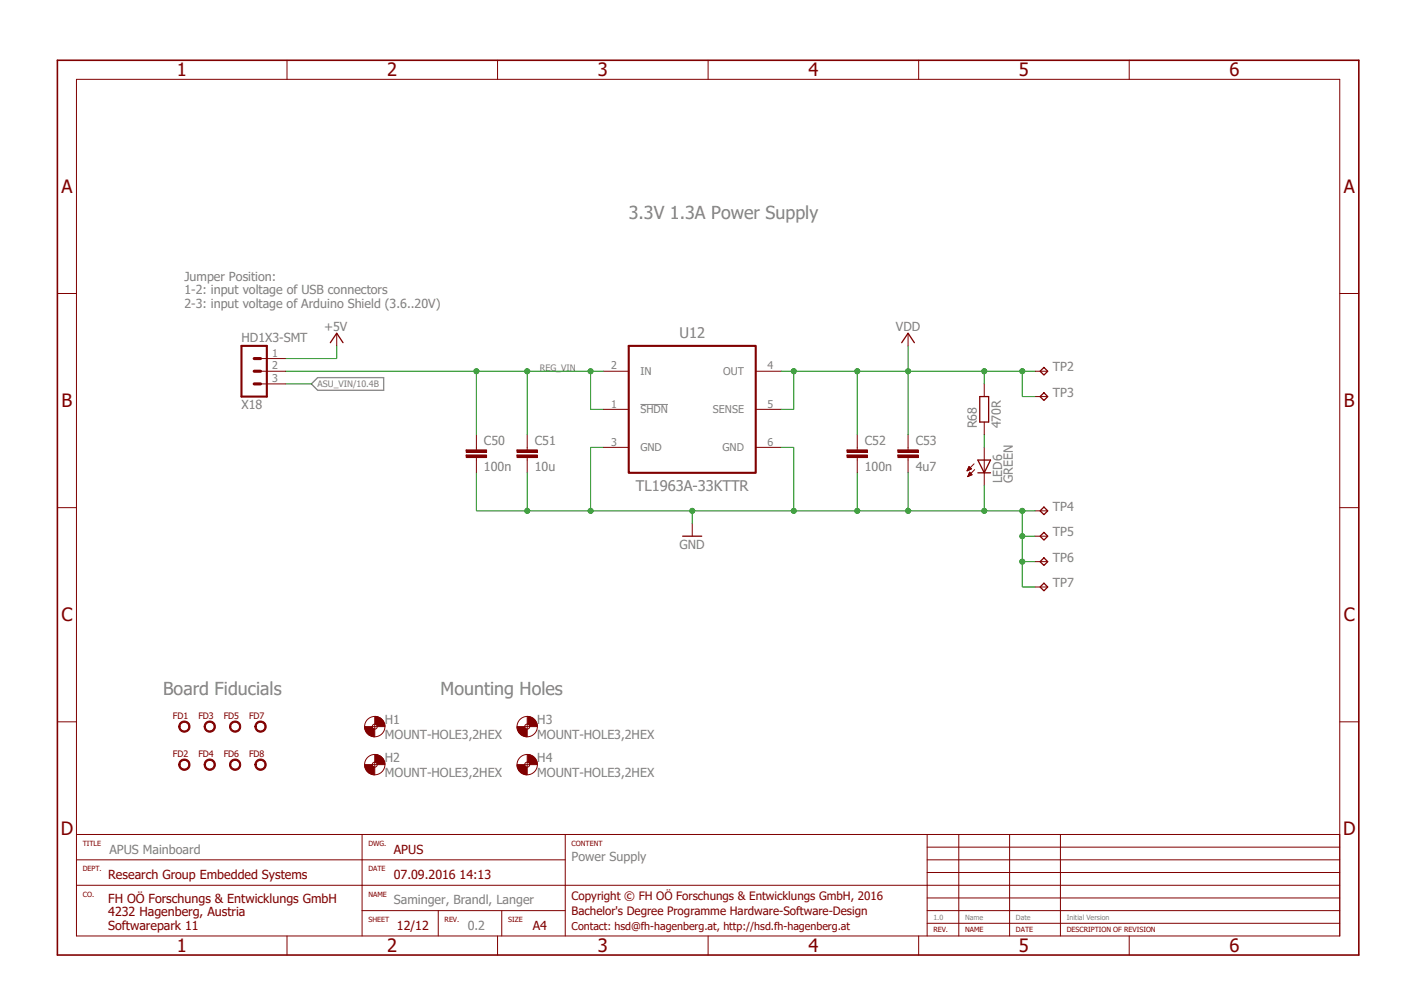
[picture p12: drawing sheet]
<svg xmlns="http://www.w3.org/2000/svg" width="297mm" height="210mm" viewBox="0 0 297 210" stroke-linecap="round" stroke-linejoin="round" font-family="sans-serif">
<path d="M11.6 12.5l276.8 190.6M288.4 12.5l-276.8 190.6" fill="none" stroke="#fff" stroke-width=".21"/>
<path d="M135.8 85.8h5.8" fill="none" stroke="#808080" stroke-width=".21"/>
<path d="M66 81.4l1.3-1.3h14v2.7h-14z" fill="none" stroke="#808080" stroke-width=".28"/>
<path d="M181.8 94.9v.5M181.8 97v.6" fill="none" stroke="#800000" stroke-width=".21"/>
<path d="M179.6 96.5h4.3v.5h-4.3z" fill="#800000"/>
<path d="M179.6 96.5h4.3v.5h-4.3zM179.6 96.5h.1" fill="none" stroke="#800000" stroke-width=".21"/>
<path d="M179.6 95.4h4.3v.6h-4.3z" fill="#800000"/>
<path d="M101 94.9v.5M101 97v.6M179.6 95.4h4.3v.6h-4.3zM179.6 95.4h.1M181.8 92.2v2.7M181.8 97.6v2.7M146.8 111v2.7" fill="none" stroke="#800000" stroke-width=".21"/>
<path d="M144.7 113.7h4.1" fill="none" stroke="#800000" stroke-width=".28"/>
<path d="M98.8 96.5h4.4v.5h-4.4z" fill="#800000"/>
<path d="M98.8 96.5h4.4v.5h-4.4zM98.8 96.5h.1" fill="none" stroke="#800000" stroke-width=".21"/>
<path d="M98.8 95.4h4.4v.6h-4.4z" fill="#800000"/>
<path d="M98.8 95.4h4.4v.6h-4.4zM98.8 95.4h.1M101 92.2v2.7M101 97.6v2.7M111.8 94.9v.5M111.8 97v.6" fill="none" stroke="#800000" stroke-width=".21"/>
<path d="M109.6 96.5h4.3v.5h-4.3z" fill="#800000"/>
<path d="M109.6 96.5h4.3v.5h-4.3zM109.6 96.5h.1" fill="none" stroke="#800000" stroke-width=".21"/>
<path d="M109.6 95.4h4.3v.6h-4.3z" fill="#800000"/>
<path d="M109.6 95.4h4.3v.6h-4.3zM109.6 95.4h.1M111.8 92.2v2.7M111.8 97.6v2.7M192.5 94.9v.5M192.5 97v.6" fill="none" stroke="#800000" stroke-width=".21"/>
<path d="M190.4 96.5h4.3v.5h-4.3z" fill="#800000"/>
<path d="M190.4 96.5h4.3v.5h-4.3zM190.4 96.5h.1" fill="none" stroke="#800000" stroke-width=".21"/>
<path d="M190.4 95.4h4.3v.6h-4.3z" fill="#800000"/>
<path d="M190.4 95.4h4.3v.6h-4.3zM190.4 95.4h.1M192.5 92.2v2.7M192.5 97.6v2.7" fill="none" stroke="#800000" stroke-width=".21"/>
<path d="M38.4 153.2a1.2 1.2 0 0 1 1.8 .4 1.2 1.2 0 0 1-.9 1.7 1.2 1.2 0 0 1-1.4-1.2h.3a.92 .92 0 0 1 1.2-.9 .92 .92 0 0 1 .3 1.6 .92 .92 0 0 1-1.5-.4v-.3h-.3v-.3z" fill-rule="evenodd" fill="#800000"/>
<path d="M38.4 153.2a1.2 1.2 0 0 1 1.8 .4 1.2 1.2 0 0 1-.9 1.7 1.2 1.2 0 0 1-1.4-1.2h.3a.92 .92 0 0 1 1.2-.9 .92 .92 0 0 1 .3 1.6 .92 .92 0 0 1-1.5-.4v-.3h-.3v-.3z" fill="none" stroke="#800000" stroke-width=".21"/>
<path d="M43.8 153.2a1.19 1.19 0 0 1 1.8 .4 1.19 1.19 0 0 1-.9 1.7 1.19 1.19 0 0 1-1.4-1.2h.2a.92 .92 0 0 1 1.3-.9 .92 .92 0 0 1 .3 1.6 .92 .92 0 0 1-1.5-.4l-.1-.3h-.2v-.3z" fill-rule="evenodd" fill="#800000"/>
<path d="M43.8 153.2a1.19 1.19 0 0 1 1.8 .4 1.19 1.19 0 0 1-.9 1.7 1.19 1.19 0 0 1-1.4-1.2h.2a.92 .92 0 0 1 1.3-.9 .92 .92 0 0 1 .3 1.6 .92 .92 0 0 1-1.5-.4l-.1-.3h-.2v-.3z" fill="none" stroke="#800000" stroke-width=".21"/>
<path d="M49.1 153.2a1.19 1.19 0 0 1 1.8 .4 1.19 1.19 0 0 1-.8 1.7 1.19 1.19 0 0 1-1.4-1.2h.2a.93 .93 0 0 1 1.4-.8 .93 .93 0 0 1 .1 1.6 .93 .93 0 0 1-1.4-.5l-.1-.3h-.2v-.3z" fill-rule="evenodd" fill="#800000"/>
<path d="M49.1 153.2a1.19 1.19 0 0 1 1.8 .4 1.19 1.19 0 0 1-.8 1.7 1.19 1.19 0 0 1-1.4-1.2h.2a.93 .93 0 0 1 1.4-.8 .93 .93 0 0 1 .1 1.6 .93 .93 0 0 1-1.4-.5l-.1-.3h-.2v-.3z" fill="none" stroke="#800000" stroke-width=".21"/>
<path d="M54.5 153.2a1.2 1.2 0 0 1 1.8 .4 1.2 1.2 0 0 1-.8 1.7 1.2 1.2 0 0 1-1.5-1.2h.3a.92 .92 0 0 1 1.3-.9 .92 .92 0 0 1 .3 1.6 .92 .92 0 0 1-1.5-.4l-.1-.3h-.3l.1-.3z" fill-rule="evenodd" fill="#800000"/>
<path d="M54.5 153.2a1.2 1.2 0 0 1 1.8 .4 1.2 1.2 0 0 1-.8 1.7 1.2 1.2 0 0 1-1.5-1.2h.3a.92 .92 0 0 1 1.3-.9 .92 .92 0 0 1 .3 1.6 .92 .92 0 0 1-1.5-.4l-.1-.3h-.3l.1-.3z" fill="none" stroke="#800000" stroke-width=".21"/>
<path d="M38.4 161.2a1.2 1.2 0 0 1 1.8 .5 1.2 1.2 0 0 1-.9 1.7 1.2 1.2 0 0 1-1.4-1.2h.3a.92 .92 0 0 1 1.2-.9 .92 .92 0 0 1 .3 1.5 .92 .92 0 0 1-1.5-.4v-.2h-.3v-.3z" fill-rule="evenodd" fill="#800000"/>
<path d="M38.4 161.2a1.2 1.2 0 0 1 1.8 .5 1.2 1.2 0 0 1-.9 1.7 1.2 1.2 0 0 1-1.4-1.2h.3a.92 .92 0 0 1 1.2-.9 .92 .92 0 0 1 .3 1.5 .92 .92 0 0 1-1.5-.4v-.2h-.3v-.3z" fill="none" stroke="#800000" stroke-width=".21"/>
<path d="M43.8 161.2a1.19 1.19 0 0 1 1.8 .5 1.19 1.19 0 0 1-.9 1.6 1.19 1.19 0 0 1-1.4-1.1h.2a.92 .92 0 0 1 1.3-.9 .92 .92 0 0 1 .3 1.5 .92 .92 0 0 1-1.5-.4l-.1-.2h-.2v-.3z" fill-rule="evenodd" fill="#800000"/>
<path d="M43.8 161.2a1.19 1.19 0 0 1 1.8 .5 1.19 1.19 0 0 1-.9 1.6 1.19 1.19 0 0 1-1.4-1.1h.2a.92 .92 0 0 1 1.3-.9 .92 .92 0 0 1 .3 1.5 .92 .92 0 0 1-1.5-.4l-.1-.2h-.2v-.3z" fill="none" stroke="#800000" stroke-width=".21"/>
<path d="M49.1 161.2a1.19 1.19 0 0 1 1.8 .5 1.19 1.19 0 0 1-.8 1.6 1.19 1.19 0 0 1-1.4-1.1h.2a.93 .93 0 0 1 1.4-.8 .93 .93 0 0 1 .1 1.6 .93 .93 0 0 1-1.4-.6l-.1-.2h-.2v-.3z" fill-rule="evenodd" fill="#800000"/>
<path d="M49.1 161.2a1.19 1.19 0 0 1 1.8 .5 1.19 1.19 0 0 1-.8 1.6 1.19 1.19 0 0 1-1.4-1.1h.2a.93 .93 0 0 1 1.4-.8 .93 .93 0 0 1 .1 1.6 .93 .93 0 0 1-1.4-.6l-.1-.2h-.2v-.3z" fill="none" stroke="#800000" stroke-width=".21"/>
<path d="M54.5 161.2a1.2 1.2 0 0 1 1.8 .5 1.2 1.2 0 0 1-.8 1.7 1.2 1.2 0 0 1-1.5-1.2h.3a.92 .92 0 0 1 1.3-.9 .92 .92 0 0 1 .3 1.5 .92 .92 0 0 1-1.5-.4l-.1-.2h-.3l.1-.3z" fill-rule="evenodd" fill="#800000"/>
<path d="M54.5 161.2a1.2 1.2 0 0 1 1.8 .5 1.2 1.2 0 0 1-.8 1.7 1.2 1.2 0 0 1-1.5-1.2h.3a.92 .92 0 0 1 1.3-.9 .92 .92 0 0 1 .3 1.5 .92 .92 0 0 1-1.5-.4l-.1-.2h-.3l.1-.3z" fill="none" stroke="#800000" stroke-width=".21"/>
<path d="M79.5 152a2.13 2.13 0 0 1 2.1 2.1h-1.6l-.1-.3-.4-.2z" fill-rule="evenodd" fill="#800000"/>
<path d="M79.5 152a2.13 2.13 0 0 1 2.1 2.1h-1.6l-.1-.3-.4-.2z" fill="none" stroke="#800000" stroke-width=".21"/>
<path d="M77.3 154.1h1.6l.2 .5h.4v1.7a2.13 2.13 0 0 1-2.2-2.2z" fill-rule="evenodd" fill="#800000"/>
<g fill="none" stroke="#800000" stroke-width=".21">
<path d="M71.4 70.7v2.7M219.5 108.4h2.6M219.5 113.7h2.6M219.5 119.1h2.6M219.5 124.5h2.6M77.3 154.1h1.6l.2 .5h.4v1.7a2.13 2.13 0 0 1-2.2-2.2zM78.9 154.1h1.1M79.5 153.6v1"/>
<circle cx="79.5" cy="154.1" r=".53"/>
<circle cx="79.5" cy="154.1" r="2.16"/>
</g>
<path d="M70 72.7l1.4-2 1.3 2M220.5 108.4l.8-.9 .8 .9-.8 .8zM220.5 113.7l.8-.8 .8 .8-.8 .9zM220.5 119.1l.8-.8 .8 .8-.8 .8zM220.5 124.5l.8-.8 .8 .8-.8 .8z" fill="none" stroke="#800000" stroke-width=".28"/>
<path d="M79.5 160a2.11 2.11 0 0 1 2.1 2.2h-1.6l-.1-.3-.4-.3z" fill-rule="evenodd" fill="#800000"/>
<path d="M79.5 160a2.11 2.11 0 0 1 2.1 2.2h-1.6l-.1-.3-.4-.3z" fill="none" stroke="#800000" stroke-width=".21"/>
<path d="M77.3 162.2h1.6l.2 .4 .4 .1v1.6a2.11 2.11 0 0 1-2.2-2.1z" fill-rule="evenodd" fill="#800000"/>
<g fill="none" stroke="#800000" stroke-width=".21">
<path d="M77.3 162.2h1.6l.2 .4 .4 .1v1.6a2.11 2.11 0 0 1-2.2-2.1zM78.9 162.2h1.1M79.5 161.6v1.1"/>
<circle cx="79.5" cy="162.2" r=".53"/>
<circle cx="79.5" cy="162.2" r="2.16"/>
</g>
<path d="M111.8 152a2.13 2.13 0 0 1 2.1 2.1h-1.6l-.1-.3-.4-.2z" fill-rule="evenodd" fill="#800000"/>
<path d="M111.8 152a2.13 2.13 0 0 1 2.1 2.1h-1.6l-.1-.3-.4-.2z" fill="none" stroke="#800000" stroke-width=".21"/>
<path d="M109.6 154.1h1.6l.3 .5h.3v1.7a2.13 2.13 0 0 1-2.2-2.2z" fill-rule="evenodd" fill="#800000"/>
<g fill="none" stroke="#800000" stroke-width=".21">
<path d="M109.6 154.1h1.6l.3 .5h.3v1.7a2.13 2.13 0 0 1-2.2-2.2zM111.2 154.1h1.1M111.8 153.6v1"/>
<circle cx="111.8" cy="154.1" r=".53"/>
<circle cx="111.8" cy="154.1" r="2.16"/>
</g>
<path d="M111.8 160a2.11 2.11 0 0 1 2.1 2.2h-1.6l-.1-.3-.4-.3z" fill-rule="evenodd" fill="#800000"/>
<path d="M111.8 160a2.11 2.11 0 0 1 2.1 2.2h-1.6l-.1-.3-.4-.3z" fill="none" stroke="#800000" stroke-width=".21"/>
<path d="M109.6 162.2h1.6l.1 .3 .5 .2v1.6a2.11 2.11 0 0 1-2.2-2.1z" fill-rule="evenodd" fill="#800000"/>
<g fill="none" stroke="#800000" stroke-width=".21">
<path d="M16.2 16.8h267.9v181.7h-267.9zM60.9 12.8v4M105.5 12.8v4M150.1 12.8v4M194.8 12.8v4M239.4 12.8v4M12.2 62.3h4M55.2 78.7h5.4M55.2 76.1h5.4M127.9 78.7h5.4M160.2 78.7h5.4M192.5 70.7v2.7"/>
<path d="M219.5 78.7h2.6M284.1 62.3h4M55.2 81.4h5.4M127.9 86.8h5.4M127.9 94.9h5.4M160.2 86.8h5.4M160.2 94.9h5.4M205.1 99.8h.1M205.1 99.7h.4M205.2 99.5h.6M205.2 99.4h.7M205.3 99.3h.5"/>
<path d="M205.4 99.1h.3M205.4 99h.1M205.4 98.9l.6 .6-1 .4zM206.5 98.4l-1.5 1.5M206.6 99.6l-1.4 1.5M208.7 81.4v2.7M208.7 89.5v2.7M208.7 94.9v8.1M219.5 84.1h2.6M12.2 107.7h4M205.2 101h.3M205.3 100.8h.5"/>
<path d="M205.3 100.7h.8M205.4 100.6h.6M205.5 100.4h.4M205.5 100.3h.3M205.6 100.2h.1M205.6 100.1l.5 .6-.9 .4zM284.1 107.7h4M12.2 153.1h4M284.1 153.1h4M16.2 177h180.4M76.8 177v21.5M109.6 162.2h1.6l.1 .3 .5 .2v1.6a2.11 2.11 0 0 1-2.2-2.1z"/>
<path d="M111.2 162.2h1.1M111.8 161.6v1.1M119.8 177v21.5M196.6 179.7h87.5M203.3 177h80.8v21.5M203.3 177v21.5M203.3 177h-6.7v21.5M214.1 177v21.5M224.8 177v21.5M16.2 182.4h103.6M16.2 187.8h267.9M60.9 198.5v4.1"/>
<path d="M76.8 193.1h16.1M92.9 193.1h26.9M92.9 193.1v5.4M105.5 198.5v4.1M106.4 193.1v5.4M150.1 198.5v4.1M194.8 198.5v4.1M196.6 182.4h87.5M196.6 193.1h87.5M196.6 195.8h87.5M196.6 190.5h87.5M196.6 185.1h87.5"/>
<path d="M239.4 198.5v4.1"/>
<circle cx="111.8" cy="162.2" r=".53"/>
<circle cx="111.8" cy="162.2" r="2.16"/>
</g>
<path d="M191.2 72.7l1.3-2 1.4 2M220.5 78.7l.8-.8 .8 .8-.8 .8zM207.3 97.6h2.7l-1.3 2.7zM207.7 84.1h1.9v5.4h-1.9zM220.5 84.1l.8-.8 .8 .8-.8 .8zM207.3 100.3h2.7" fill="none" stroke="#800000" stroke-width=".28"/>
<path d="M51.2 73.4h5.4v10.7h-5.4zM133.3 73.4h26.9v26.9h-26.9z" fill="none" stroke="#800000" stroke-width=".44"/>
<path d="M53.9 78.7h1.3M53.9 76.1h1.3M53.9 81.4h1.3" fill="none" stroke="#800000" stroke-width=".66"/>
<path d="M12.2 12.8h275.9v189.8h-275.9z" fill="none" stroke="#800000" stroke-width=".34"/>
<path d="M181.8 108.4h-35v2.6" fill="none" stroke="#008000" stroke-width=".21"/>
<circle cx="146.8" cy="108.4" r=".53" fill="#008000"/>
<g fill="none" stroke="#008000" stroke-width=".21">
<path d="M181.8 100.3v8.1h10.7v-8.1"/>
<circle cx="146.8" cy="108.4" r=".53"/>
</g>
<circle cx="181.8" cy="108.4" r=".53" fill="#008000"/>
<g fill="none" stroke="#008000" stroke-width=".21">
<path d="M101 100.3v8.1h10.8M111.8 100.3v8.1h35"/>
<circle cx="181.8" cy="108.4" r=".53"/>
</g>
<circle cx="111.8" cy="108.4" r=".53" fill="#008000"/>
<g fill="none" stroke="#008000" stroke-width=".21">
<path d="M192.5 108.4h16.2"/>
<circle cx="111.8" cy="108.4" r=".53"/>
</g>
<circle cx="192.5" cy="108.4" r=".53" fill="#008000"/>
<g fill="none" stroke="#008000" stroke-width=".21">
<path d="M208.7 108.4h10.8M216.7 108.4v5.3h2.8"/>
<circle cx="192.5" cy="108.4" r=".53"/>
</g>
<circle cx="216.7" cy="108.4" r=".53" fill="#008000"/>
<g fill="none" stroke="#008000" stroke-width=".21">
<path d="M216.7 113.7v5.4h2.8"/>
<circle cx="216.7" cy="108.4" r=".53"/>
</g>
<circle cx="216.7" cy="113.7" r=".53" fill="#008000"/>
<g fill="none" stroke="#008000" stroke-width=".21">
<path d="M216.7 119.1v5.4h2.8"/>
<circle cx="216.7" cy="113.7" r=".53"/>
</g>
<circle cx="216.7" cy="119.1" r=".53" fill="#008000"/>
<g fill="none" stroke="#008000" stroke-width=".21">
<path d="M127.9 94.9h-2.7v13.5"/>
<circle cx="216.7" cy="119.1" r=".53"/>
</g>
<circle cx="125.2" cy="108.4" r=".53" fill="#008000"/>
<g fill="none" stroke="#008000" stroke-width=".21">
<path d="M165.6 94.9h2.7v13.5"/>
<circle cx="125.2" cy="108.4" r=".53"/>
</g>
<circle cx="168.3" cy="108.4" r=".53" fill="#008000"/>
<g fill="none" stroke="#008000" stroke-width=".21">
<path d="M208.7 103v5.4"/>
<circle cx="168.3" cy="108.4" r=".53"/>
</g>
<circle cx="208.7" cy="108.4" r=".53" fill="#008000"/>
<g fill="none" stroke="#008000" stroke-width=".21">
<path d="M60.6 78.7h51.2v13.5M71.4 73.4v2.7h-10.8M101 78.7v13.5M60.6 81.4h5.4"/>
<circle cx="208.7" cy="108.4" r=".53"/>
</g>
<circle cx="101" cy="78.7" r=".53" fill="#008000"/>
<circle cx="101" cy="78.7" r=".53" fill="none" stroke="#008000" stroke-width=".21"/>
<circle cx="111.8" cy="78.7" r=".53" fill="#008000"/>
<g fill="none" stroke="#008000" stroke-width=".21">
<path d="M111.8 78.7h16.1M125.2 78.7v8.1h2.7"/>
<circle cx="111.8" cy="78.7" r=".53"/>
</g>
<circle cx="125.2" cy="78.7" r=".53" fill="#008000"/>
<g fill="none" stroke="#008000" stroke-width=".21">
<path d="M165.6 78.7h2.7v8.1h-2.7M192.5 73.4v5.3M181.8 92.2v-13.5h10.7v13.5M208.7 92.2v2.7"/>
<circle cx="125.2" cy="78.7" r=".53"/>
</g>
<circle cx="192.5" cy="78.7" r=".53" fill="#008000"/>
<circle cx="192.5" cy="78.7" r=".53" fill="none" stroke="#008000" stroke-width=".21"/>
<circle cx="181.8" cy="78.7" r=".53" fill="#008000"/>
<g fill="none" stroke="#008000" stroke-width=".21">
<path d="M192.5 78.7h27M216.7 78.7v5.4h2.8"/>
<circle cx="181.8" cy="78.7" r=".53"/>
</g>
<circle cx="216.7" cy="78.7" r=".53" fill="#008000"/>
<g fill="none" stroke="#008000" stroke-width=".21">
<path d="M168.3 78.7h13.5"/>
<circle cx="216.7" cy="78.7" r=".53"/>
</g>
<circle cx="168.3" cy="78.7" r=".53" fill="#008000"/>
<g fill="none" stroke="#008000" stroke-width=".21">
<path d="M208.7 78.7v2.7"/>
<circle cx="168.3" cy="78.7" r=".53"/>
</g>
<circle cx="208.7" cy="78.7" r=".53" fill="#008000"/>
<circle cx="208.7" cy="78.7" r=".53" fill="none" stroke="#008000" stroke-width=".21"/>
<g font-size="3.9" fill="#800000">
<text x="37.5" y="16.2">1</text>
<text x="82.1" y="16.2">2</text>
<text x="126.7" y="16.2">3</text>
<text x="171.4" y="16.2">4</text>
<text x="216" y="16.2">5</text>
<text x="260.7" y="16.2">6</text>
<text x="13" y="40.9">A</text>
<text x="284.9" y="40.9">A</text>
<text x="13" y="86.3">B</text>
<text x="284.9" y="86.3">B</text>
<text x="13" y="131.8">C</text>
<text x="284.9" y="131.8">C</text>
<text x="12.9" y="177.2">D</text>
<text x="284.8" y="177.2">D</text>
<text x="37.5" y="201.9">1</text>
<text x="82.1" y="201.9">2</text>
<text x="126.7" y="201.9">3</text>
<text x="171.4" y="201.9">4</text>
<text x="216" y="201.9">5</text>
<text x="260.7" y="201.9">6</text>
</g>
<g font-size="3.8" fill="#808080">
<text x="133.3" y="46.4">3.3V 1.3A Power Supply</text>
<text x="34.6" y="147.4">Board Fiducials</text>
<text x="93.4" y="147.4">Mounting Holes</text>
</g>
<g font-size="3.1" fill="#808080">
<text x="144.1" y="71.8">U12</text>
<text x="134.8" y="104.1">TL1963A-33KTTR</text>
</g>
<g font-size="2.6" fill="#808080">
<text x="39.1" y="59.6">Jumper Position:</text>
<text x="39.1" y="62.4">1-2: input voltage of USB connectors</text>
<text x="39.1" y="65.3">2-3: input voltage of Arduino Shield (3.6..20V)</text>
<text x="68.7" y="70.1">+5V</text>
<text x="189.9" y="70.3">VDD</text>
<text x="51.2" y="72.6">HD1X3-SMT</text>
<text x="223.2" y="78.7">TP2</text>
<text x="51.2" y="86.8">X18</text>
<text x="223.2" y="84.1">TP3</text>
<text x="102.6" y="94.5">C50</text>
<text x="113.4" y="94.5">C51</text>
<text x="183.4" y="94.5">C52</text>
<text x="194.1" y="94.5">C53</text>
<text x="207.1" y="90.8" transform="rotate(-90 207.1 90.8)">R68</text>
<text x="212.2" y="90.8" transform="rotate(-90 212.2 90.8)">470R</text>
<text x="102.6" y="99.9">100n</text>
<text x="113.4" y="99.9">10u</text>
<text x="183.4" y="99.9">100n</text>
<text x="194.1" y="99.9">4u7</text>
<text x="212.4" y="102.4" transform="rotate(-90 212.4 102.4)">LED6</text>
<text x="214.7" y="102.4" transform="rotate(-90 214.7 102.4)">GREEN</text>
<text x="223.2" y="108.4">TP4</text>
<text x="223.2" y="113.7">TP5</text>
<text x="144.1" y="116.4">GND</text>
<text x="223.2" y="119.1">TP6</text>
<text x="223.2" y="124.5">TP7</text>
<text x="81.6" y="153.5">H1</text>
<text x="113.9" y="153.5">H3</text>
<text x="81.6" y="156.7">MOUNT-HOLE3,2HEX</text>
<text x="81.6" y="161.6">H2</text>
<text x="113.9" y="156.7">MOUNT-HOLE3,2HEX</text>
<text x="113.9" y="161.6">H4</text>
<text x="81.6" y="164.8">MOUNT-HOLE3,2HEX</text>
<text x="113.9" y="164.8">MOUNT-HOLE3,2HEX</text>
<text x="23.2" y="181">APUS Mainboard</text>
<text x="121.2" y="182.6">Power Supply</text>
<text x="83.5" y="191.8">Saminger, Brandl, Langer</text>
<text x="99.2" y="197.2">0.2</text>
</g>
<g font-size="2.6" fill="#800000">
<text x="83.5" y="181">APUS</text>
<text x="22.9" y="191.5">FH OÖ Forschungs &amp; Entwicklungs GmbH</text>
<text x="22.9" y="186.4">Research Group Embedded Systems</text>
<text x="83.5" y="186.4">07.09.2016 14:13</text>
<text x="22.9" y="194.4">4232 Hagenberg, Austria</text>
<text x="22.9" y="197.2">Softwarepark 11</text>
<text x="84.2" y="197.2">12/12</text>
<text x="113" y="197.2">A4</text>
</g>
<g font-size="2.5" fill="#800000">
<text x="121.2" y="190.9">Copyright © FH OÖ Forschungs &amp; Entwicklungs GmbH, 2016</text>
<text x="121.2" y="194.1">Bachelor's Degree Programme Hardware-Software-Design</text>
</g>
<g font-size="2.3" fill="#808080">
<text x="57.7" y="75.7">1</text>
<text x="57.7" y="78.4">2</text>
<text x="57.7" y="81.1">3</text>
<text x="129.6" y="78.4">2</text>
<text x="135.8" y="79.5">IN</text>
<text x="153.3" y="79.5">OUT</text>
<text x="162.7" y="78.4">4</text>
<text x="129.6" y="86.4">1</text>
<text x="135.8" y="87.6">SHDN</text>
<text x="151.2" y="87.6">SENSE</text>
<text x="162.7" y="86.4">5</text>
<text x="129.6" y="94.5">3</text>
<text x="135.8" y="95.7">GND</text>
<text x="153.2" y="95.7">GND</text>
<text x="162.7" y="94.5">6</text>
</g>
<text font-size="2.3" fill="#800000" x="121.2" y="197.2">Contact: hsd@fh-hagenberg.at, http://hsd.fh-hagenberg.at</text>
<g font-size="1.9" fill="#808080">
<text x="67.3" y="82.1">ASU_VIN/10.4B</text>
<text x="114.5" y="78.7">REG_VIN</text>
</g>
<g font-size="1.9" fill="#800000">
<text x="36.7" y="152.5">FD1</text>
<text x="42.1" y="152.5">FD3</text>
<text x="47.4" y="152.5">FD5</text>
<text x="52.8" y="152.5">FD7</text>
<text x="36.7" y="160.6">FD2</text>
<text x="42.1" y="160.6">FD4</text>
<text x="47.4" y="160.6">FD6</text>
<text x="52.8" y="160.6">FD8</text>
</g>
<g font-size="1.5" fill="#800000">
<text x="17.5" y="179.4">TITLE</text>
<text x="78.1" y="179.4">DWG.</text>
<text x="121.2" y="179.4">CONTENT</text>
<text x="17.5" y="184.8">DEPT.</text>
<text x="78.1" y="184.8">DATE</text>
<text x="17.5" y="190.2">CO.</text>
<text x="78.1" y="190.2">NAME</text>
<text x="78.1" y="195.6">SHEET</text>
<text x="94.3" y="195.6">REV.</text>
<text x="107.7" y="195.6">SIZE</text>
<text x="197.9" y="197.7">REV.</text>
<text x="204.6" y="197.7">NAME</text>
<text x="215.4" y="197.7">DATE</text>
<text x="226.2" y="197.7">DESCRIPTION OF REVISION</text>
</g>
<g font-size="1.5" fill="#808080">
<text x="197.9" y="195">1.0</text>
<text x="204.6" y="195">Name</text>
<text x="215.4" y="195">Date</text>
<text x="226.2" y="195">Initial Version</text>
</g>
</svg>
